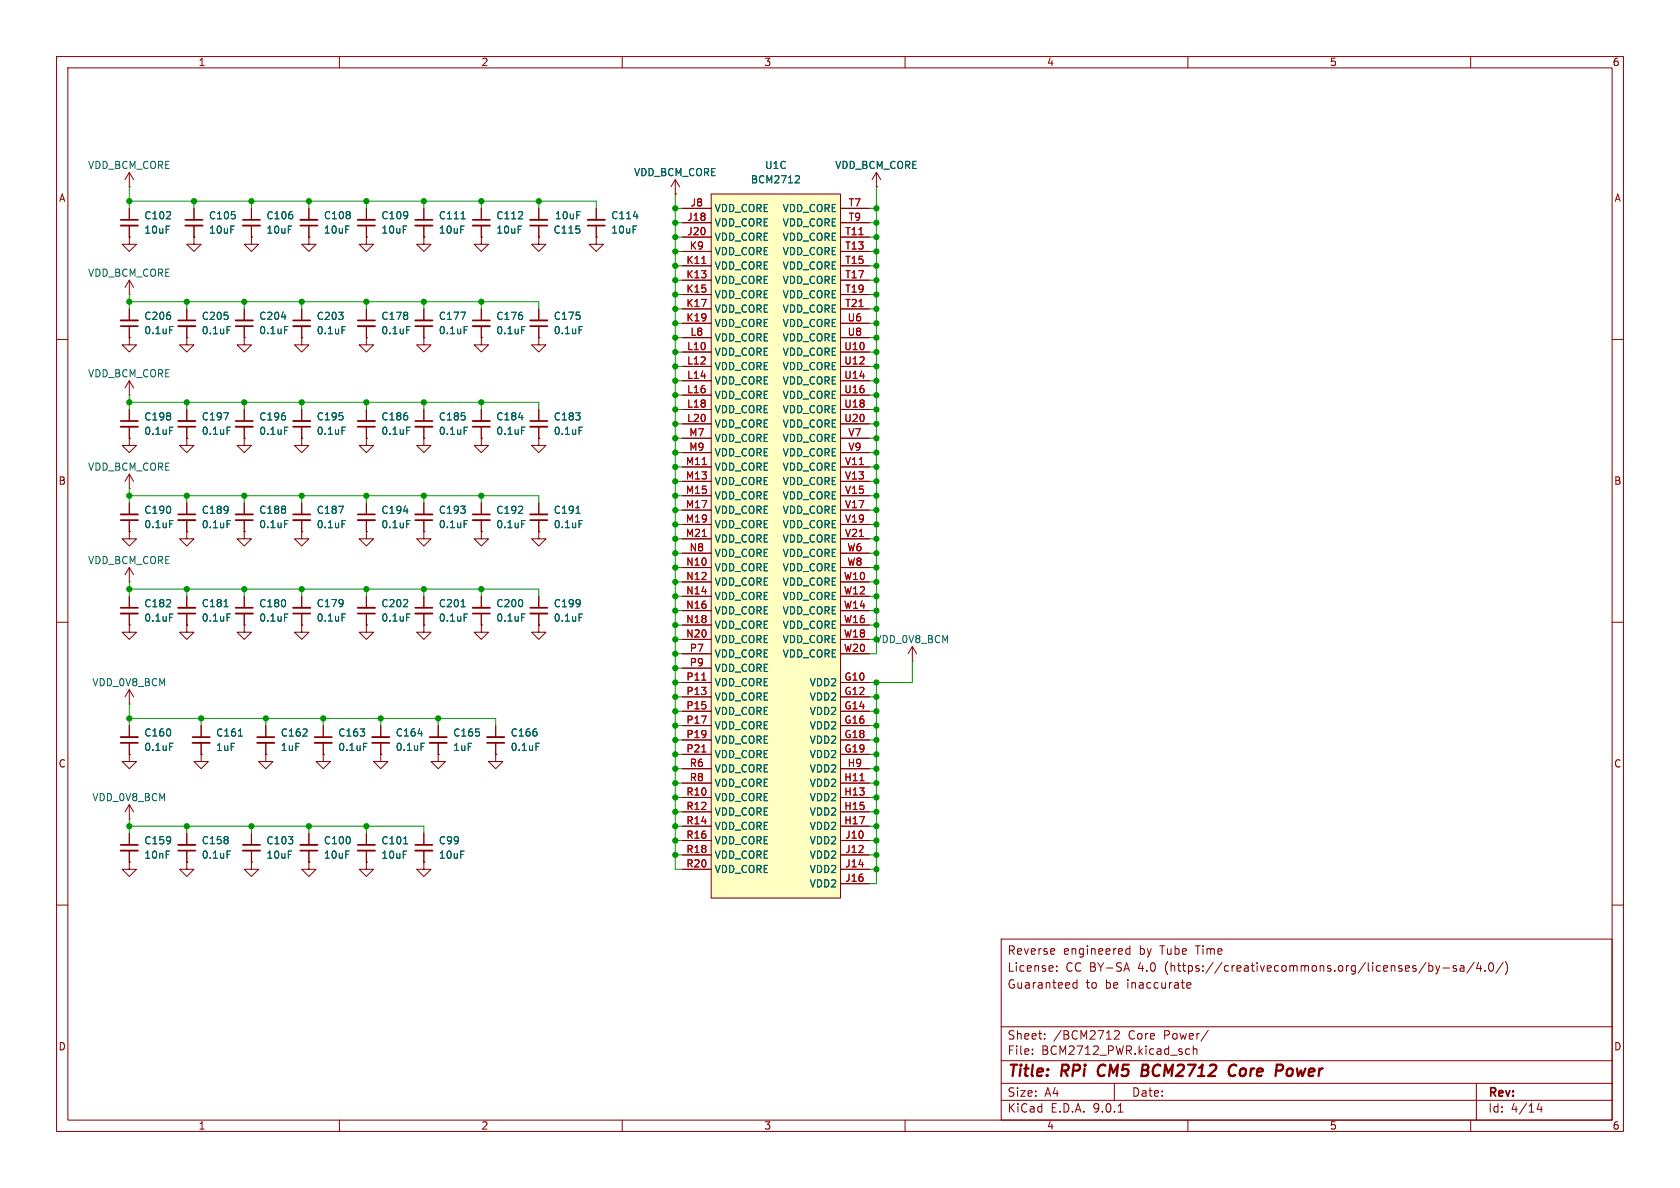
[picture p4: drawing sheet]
<svg xmlns="http://www.w3.org/2000/svg" width="297mm" height="210mm" viewBox="0 0 297 210" stroke-linecap="round" stroke-linejoin="round" font-family="sans-serif">
<g fill="none" stroke="#840000" stroke-width=".18">
<path d="M10 10h277v190h-277zM12 12h273v186h-273zM60 10v2M110 10v2M160 10v2M210 10v2M260 10v2M22.9 33h.1M22.9 30.5v2.5M22.9 36.8v2.1M22.9 39.9v2M22.9 30.5l-.8 1.3"/>
<path d="M22.9 30.5l.7 1.3M34.3 36.8v2.1M34.3 39.9v2M44.4 36.8v2.1M44.4 39.9v2M54.6 36.8v2.1M54.6 39.9v2M64.8 36.8v2.1M64.8 39.9v2M74.9 36.8v2.1M74.9 39.9v2M85.1 36.8v2.1"/>
<path d="M85.1 39.9v2M95.2 36.8v2.1M95.2 39.9v2M105.4 36.8v2.1M105.4 39.9v2M22.9 41.9v1.3h1.2l-1.2 1.3-1.3-1.3h1.3M22.9 41.9h.1M22.9 59.7v1.3h1.2l-1.2 1.2-1.3-1.2h1.3M22.9 59.7h.1M22.9 52.1h.1M22.9 49.5v2.6M22.9 54.6v2"/>
<path d="M22.9 57.7v2M22.9 49.5l-.8 1.3M22.9 49.5l.7 1.3M33 59.7v1.3h1.3l-1.3 1.2-1.3-1.2h1.3M33 59.7h.1M33 54.6v2M33 57.7v2M34.3 41.9v1.3h1.3l-1.3 1.3-1.3-1.3h1.3M34.3 41.9h.1M43.2 59.7v1.3h1.2l-1.2 1.2-1.3-1.2h1.3M43.2 59.7h.1M43.2 54.6v2"/>
<path d="M43.2 57.7v2M44.4 41.9v1.3h1.3l-1.3 1.3-1.2-1.3h1.2M44.4 41.9h.1M53.3 59.7v1.3h1.3l-1.3 1.2-1.2-1.2h1.2M53.3 59.7h.1M53.3 54.6v2M53.3 57.7v2M54.6 41.9v1.3h1.3l-1.3 1.3-1.3-1.3h1.3M54.6 41.9h.1M64.8 59.7v1.3h1.2l-1.2 1.2-1.3-1.2h1.3M64.8 59.7h.1M64.8 41.9v1.3h1.2l-1.2 1.3-1.3-1.3h1.3"/>
<path d="M64.8 41.9h.1M64.8 54.6v2M64.8 57.7v2M74.9 41.9v1.3h1.3l-1.3 1.3-1.2-1.3h1.2M74.9 41.9h.1M74.9 59.7v1.3h1.3l-1.3 1.2-1.2-1.2h1.2M74.9 59.7h.1M74.9 54.6v2M74.9 57.7v2M85.1 41.9v1.3h1.3l-1.3 1.3-1.3-1.3h1.3M85.1 41.9h.1M85.1 59.7v1.3h1.3l-1.3 1.2-1.3-1.2h1.3"/>
<path d="M85.1 59.7h.1M85.1 54.6v2M85.1 57.7v2M95.2 41.9v1.3h1.3l-1.3 1.3-1.2-1.3h1.2M95.2 41.9h.1M95.2 59.7v1.3h1.3l-1.3 1.2-1.2-1.2h1.2M95.2 59.7h.1M95.2 54.6v2M95.2 57.7v2M105.4 41.9v1.3h1.3l-1.3 1.3-1.3-1.3h1.3M105.4 41.9h.1M10 60h2"/>
<path d="M22.9 77.5v1.2h1.2l-1.2 1.3-1.3-1.3h1.3M22.9 77.5h.1M22.9 69.9h.1M22.9 67.3v2.6M22.9 72.4v2M22.9 75.4v2.1M22.9 67.3l-.8 1.3M22.9 67.3l.7 1.3M33 77.5v1.2h1.3l-1.3 1.3-1.3-1.3h1.3M33 77.5h.1M33 72.4v2M33 75.4v2.1"/>
<path d="M43.2 77.5v1.2h1.2l-1.2 1.3-1.3-1.3h1.3M43.2 77.5h.1M43.2 72.4v2M43.2 75.4v2.1M53.3 77.5v1.2h1.3l-1.3 1.3-1.2-1.3h1.2M53.3 77.5h.1M53.3 72.4v2M53.3 75.4v2.1M64.8 77.5v1.2h1.2l-1.2 1.3-1.3-1.3h1.3M64.8 77.5h.1M64.8 72.4v2M64.8 75.4v2.1"/>
<path d="M74.9 77.5v1.2h1.3l-1.3 1.3-1.2-1.3h1.2M74.9 77.5h.1M74.9 72.4v2M74.9 75.4v2.1M85.1 77.5v1.2h1.3l-1.3 1.3-1.3-1.3h1.3M85.1 77.5h.1M85.1 72.4v2M85.1 75.4v2.1M95.2 77.5v1.2h1.3l-1.3 1.3-1.2-1.3h1.2M95.2 77.5h.1M95.2 72.4v2M95.2 75.4v2.1"/>
<path d="M285 60h2M22.9 86.4h.1M22.9 94v1.3h1.2l-1.2 1.2-1.3-1.2h1.3M22.9 94h.1M22.9 83.8v2.6M22.9 88.9v2M22.9 91.9v2.1M22.9 83.8l-.8 1.3M22.9 83.8l.7 1.3M33 94v1.3h1.3l-1.3 1.2-1.3-1.2h1.3M33 94h.1M33 88.9v2"/>
<path d="M33 91.9v2.1M43.2 94v1.3h1.2l-1.2 1.2-1.3-1.2h1.3M43.2 94h.1M43.2 88.9v2M43.2 91.9v2.1M53.3 94v1.3h1.3l-1.3 1.2-1.2-1.2h1.2M53.3 94h.1M53.3 88.9v2M53.3 91.9v2.1M64.8 94v1.3h1.2l-1.2 1.2-1.3-1.2h1.3M64.8 94h.1M64.8 88.9v2"/>
<path d="M64.8 91.9v2.1M74.9 94v1.3h1.3l-1.3 1.2-1.2-1.2h1.2M74.9 94h.1M74.9 88.9v2M74.9 91.9v2.1M85.1 94v1.3h1.3l-1.3 1.2-1.3-1.2h1.3M85.1 94h.1M85.1 88.9v2M85.1 91.9v2.1M95.2 94v1.3h1.3l-1.3 1.2-1.2-1.2h1.2M95.2 94h.1M95.2 88.9v2"/>
<path d="M95.2 91.9v2.1M10 110h2M22.9 102.9h.1M22.9 110.5v1.3h1.2l-1.2 1.2-1.3-1.2h1.3M22.9 110.5h.1M22.9 100.3v2.6M22.9 105.4v2M22.9 108.5v2M22.9 100.3l-.8 1.3M22.9 100.3l.7 1.3M33 110.5v1.3h1.3l-1.3 1.2-1.3-1.2h1.3M33 110.5h.1"/>
<path d="M33 105.4v2M33 108.5v2M43.2 110.5v1.3h1.2l-1.2 1.2-1.3-1.2h1.3M43.2 110.5h.1M43.2 105.4v2M43.2 108.5v2M53.3 110.5v1.3h1.3l-1.3 1.2-1.2-1.2h1.2M53.3 110.5h.1M53.3 105.4v2M53.3 108.5v2M64.8 110.5v1.3h1.2l-1.2 1.2-1.3-1.2h1.3M64.8 110.5h.1"/>
<path d="M64.8 105.4v2M64.8 108.5v2M74.9 110.5v1.3h1.3l-1.3 1.2-1.2-1.2h1.2M74.9 110.5h.1M74.9 105.4v2M74.9 108.5v2M85.1 110.5v1.3h1.3l-1.3 1.2-1.3-1.2h1.3M85.1 110.5h.1M85.1 105.4v2M85.1 108.5v2M95.2 110.5v1.3h1.3l-1.3 1.2-1.2-1.2h1.2M95.2 110.5h.1"/>
<path d="M95.2 105.4v2M95.2 108.5v2M285 110h2M22.9 133.4v1.2h1.2l-1.2 1.3-1.3-1.3h1.3M22.9 133.4h.1M22.9 124.5h.1M22.9 121.9v2.6M22.9 128.3v2M22.9 131.3v2.1M22.9 121.9l-.8 1.3M22.9 121.9l.7 1.3M35.6 133.4v1.2h1.2l-1.2 1.3-1.3-1.3h1.3"/>
<path d="M35.6 133.4h.1M35.6 128.3v2M35.6 131.3v2.1M47 133.4v1.2h1.3l-1.3 1.3-1.3-1.3h1.3M47 133.4h.1M47 128.3v2M47 131.3v2.1M57.1 133.4v1.2h1.3l-1.3 1.3-1.2-1.3h1.2M57.1 133.4h.1M57.1 128.3v2M57.1 131.3v2.1M67.3 133.4v1.2h1.3l-1.3 1.3-1.3-1.3h1.3"/>
<path d="M67.3 133.4h.1M67.3 128.3v2M67.3 131.3v2.1M77.5 133.4v1.2h1.2l-1.2 1.3-1.3-1.3h1.3M77.5 133.4h.1M77.5 128.3v2M77.5 131.3v2.1M87.6 133.4v1.2h1.3l-1.3 1.3-1.2-1.3h1.2M87.6 133.4h.1M87.6 128.3v2M87.6 131.3v2.1M22.9 144.8h.1"/>
<path d="M22.9 152.4v1.3h1.2l-1.2 1.2-1.3-1.2h1.3M22.9 152.4h.1M22.9 142.2v2.6M22.9 147.3v2.1M22.9 150.4v2M22.9 142.2l-.8 1.3M22.9 142.2l.7 1.3M33 152.4v1.3h1.3l-1.3 1.2-1.3-1.2h1.3M33 152.4h.1M33 147.3v2.1M33 150.4v2M44.4 152.4v1.3h1.3l-1.3 1.2-1.2-1.2h1.2"/>
<path d="M44.4 152.4h.1M44.4 147.3v2.1M44.4 150.4v2M54.6 152.4v1.3h1.3l-1.3 1.2-1.3-1.2h1.3M54.6 152.4h.1M54.6 147.3v2.1M54.6 150.4v2M64.8 152.4v1.3h1.2l-1.2 1.2-1.3-1.2h1.3M64.8 152.4h.1M64.8 147.3v2.1M64.8 150.4v2M74.9 152.4v1.3h1.3l-1.3 1.2-1.2-1.2h1.2"/>
<path d="M74.9 152.4h.1M74.9 147.3v2.1M74.9 150.4v2M10 160h2M177 166h108v32h-108zM186.4 167.8l.1 .3-.8 .1M186.8 171.6v.1M186.8 170.8v.1M190.4 173.8l-.4-.1-.3 .3v.4l.1 .2h.6M190.4 173.2v1.5M199.2 170.2l.5 1.5M199.7 167.2v1.5"/>
<path d="M199.7 167.8l-.4-.1-.3 .3v.4l.2 .2h.5M209.8 174.2l.7-.1v-.3l-.5-.1-.2 .2 .1 .7h.6M252.6 170.2v1.5M252.6 170.8l.4-.1 .3 .3v.4l-.1 .2h-.6M253.8 170.7l.4 1M254.2 171.7l-.2 .4-.2 .1M254.5 170.7l-.3 1M255.1 171.1h1.1M257.5 170.8l-.4-.1-.2 .2 .1 .2 .5 .2v.3h-.6M258.2 170.8h.5l.1 .9M258.8 171.1h-.5a.29 .29 0 0 0-.2 .3 .29 .29 0 0 0 .2 .3l.5-.1M260.6 170.1l-1.3 2"/>
<path d="M261.4 170.1l-.4 1.1h1M261.7 170.7v1M262.5 171.6v.1M263.3 170.3l.2-.1a.81 .81 0 0 1 .6 .6 .81 .81 0 0 1-.3 .8l-.1 .1a.81 .81 0 0 1-.4-1.4zM265.7 170.1l-1.2 2M266.1 170a1.72 1.72 0 0 1 0 2.3M285 160h2M60 198v2M110 198v2M160 198v2M177 194.5h108M177 191.5h108"/>
<path d="M177 187.5h108M177 181.5h108M182.5 186.3v.1M182.5 185.5v.1M184.7 183.6v.1M184.7 182.8v.1M197 191.5v3M197 182.3l.6-.1 .2 .1 .1 .3-.9 1.1h.9M197.7 196.6h.8M209.7 186.3h.6M209.7 185.5h.6M210 198v2"/>
<path d="M211 185.5l.2-.1 .3 .1 .1 .9M211 184.9v1.5M213.6 182.1l-1.3 2M260 198v2M261 191.5v6.5M272.1 195l-.4 1.1h1M272.5 195.6v1"/>
</g>
<path d="M194.4 188.5a1.27 1.27 0 0 0 0 1.6M201.9 189.2h.7M202.6 189.2l.2 .1M202.7 188.2h-.7l-.2 2 .9-.1M202.8 189.1l-.2 .1M218.6 188.4a.88 .88 0 0 0-1 0 .88 .88 0 0 0-.4 1 .69 .69 0 0 0 .3 .7 .69 .69 0 0 0 .9-.1M228.2 188.9a.62 .62 0 0 0-.7 .4v.7l.3 .2h.3" fill="none" stroke="#840000" stroke-width=".4"/>
<g fill="none" stroke="#840000" stroke-width=".3">
<path d="M21.3 38.9h3.1M32.8 38.9h3M42.9 38.9h3.1M53.1 39.9h3M63.2 39.9h3.1M73.4 38.9h3.1M83.6 38.9h3M93.7 39.9h3.1M103.9 39.9h3M21.3 57.7h3.1M31.5 56.6h3M41.7 57.7h3"/>
<path d="M51.8 56.6h3.1M63.2 56.6h3.1M73.4 57.7h3.1M83.6 56.6h3M93.7 57.7h3.1M21.3 74.4h3.1M31.5 75.4h3M41.7 74.4h3M51.8 75.4h3.1M63.2 75.4h3.1M73.4 74.4h3.1M83.6 75.4h3"/>
<path d="M93.7 74.4h3.1M21.3 91.9h3.1M31.5 90.9h3M41.7 91.9h3M51.8 90.9h3.1M63.2 90.9h3.1M73.4 91.9h3.1M83.6 90.9h3M93.7 91.9h3.1M21.3 107.4h3.1M31.5 108.5h3M41.7 107.4h3"/>
<path d="M51.8 108.5h3.1M63.2 108.5h3.1M73.4 107.4h3.1M83.6 108.5h3M93.7 107.4h3.1M21.3 131.3h3.1M34 130.3h3.1M45.5 130.3h3M55.6 130.3h3.1M65.8 131.3h3M75.9 130.3h3.1M86.1 131.3h3.1"/>
<path d="M21.3 149.4h3.1M31.5 150.4h3M42.9 149.4h3.1M53.1 150.4h3M63.2 149.4h3.1M73.4 149.4h3.1"/>
</g>
<g fill="none" stroke="#840000" stroke-width=".33">
<path d="M21.3 39.9h3.1M32.8 39.9h3M42.9 39.9h3.1M53.1 38.9h3M63.2 38.9h3.1M73.4 39.9h3.1M83.6 39.9h3M93.7 38.9h3.1M103.9 38.9h3M21.3 56.6h3.1M31.5 57.7h3M41.7 56.6h3"/>
<path d="M51.8 57.7h3.1M63.2 57.7h3.1M73.4 56.6h3.1M83.6 57.7h3M93.7 56.6h3.1M21.3 75.4h3.1M31.5 74.4h3M41.7 75.4h3M51.8 74.4h3.1M63.2 74.4h3.1M73.4 75.4h3.1M83.6 74.4h3"/>
<path d="M93.7 75.4h3.1M21.3 90.9h3.1M31.5 91.9h3M41.7 90.9h3M51.8 91.9h3.1M63.2 91.9h3.1M73.4 90.9h3.1M83.6 91.9h3M93.7 90.9h3.1M21.3 108.5h3.1M31.5 107.4h3M41.7 108.5h3"/>
<path d="M51.8 107.4h3.1M63.2 107.4h3.1M73.4 108.5h3.1M83.6 107.4h3M93.7 108.5h3.1M21.3 130.3h3.1M34 131.3h3.1M45.5 131.3h3M55.6 131.3h3.1M65.8 130.3h3M75.9 131.3h3.1M86.1 130.3h3.1"/>
<path d="M21.3 150.4h3.1M31.5 149.4h3M42.9 150.4h3.1M53.1 149.4h3M63.2 150.4h3.1M73.4 150.4h3.1"/>
</g>
<g fill="none" stroke="#006464" stroke-width=".18">
<path d="M81.5 38.7h.7M112 38.2h.8M30 57.7h.6M40.1 57.7h.7M49.8 56h.7M50.3 57.7h.6M60.5 57.7h.6M71.9 57.7h.6M81.5 55.2h.8l-.5 1.3M82.1 57.7h.6M92.2 57.7h.6M102.4 57.7h.6"/>
<path d="M30 75.5h.6M39.5 73h.9l-.6 1.2M40.1 75.5h.7M50.3 75.5h.6M60.5 75.5h.6M71.9 75.5h.6M82.1 75.5h.6M91.7 73.8h.8M92.2 75.5h.6M102.4 75.5h.6M30 92h.6M40.1 92h.7"/>
<path d="M50.3 92h.6M59.9 89.5h.8l-.5 1.3M60.5 92h.6M71.4 90.3h.7M71.9 92h.6M82.1 92h.6M92.2 92h.6M101.8 90.7h.8M102.4 92h.6M30 108.5h.6M39.6 107.3h.7M40.1 108.5h.7"/>
<path d="M50.3 108.5h.6M60.5 108.5h.6M71.9 108.5h.6M81.5 107.3h.7M82.1 108.5h.6M92.2 108.5h.6M102.4 108.5h.6M30 131.4h.6M42.1 130.1h.8M64.3 131.4h.6M73.9 129.7h.8M74.4 131.4h.6"/>
<path d="M94.8 131.4h.6M40.1 150.4h.7M71.4 149.2h.7"/>
</g>
<path d="M125.7 34.3h22.9v124.5h-22.9z" fill="#ffffc2"/>
<g fill="none" stroke="#840000" stroke-width=".18">
<path d="M22.9 36.8v2.1M22.9 39.9v2M34.3 36.8v2.1M34.3 39.9v2M44.4 36.8v2.1M44.4 39.9v2M54.6 36.8v2.1M54.6 39.9v2M64.8 36.8v2.1M64.8 39.9v2M74.9 36.8v2.1M74.9 39.9v2"/>
<path d="M85.1 36.8v2.1M85.1 39.9v2M95.2 36.8v2.1M95.2 39.9v2M105.4 36.8v2.1M105.4 39.9v2M119.4 34.3h.1M119.4 31.8l-.8 1.2M119.4 31.8l.7 1.2M119.4 31.8v2.5M120.6 36.8h5.1M120.6 39.4h5.1"/>
<path d="M125.7 34.3h22.9v124.5h-22.9zM148.6 36.8h5.1M148.6 39.4h5.1M154.9 33h.1M154.9 30.5l-.7 1.3M154.9 30.5l.8 1.3M154.9 30.5v2.5M22.9 41.9h.1M22.9 59.7h.1M22.9 54.6v2M22.9 57.7v2M33 59.7h.1"/>
<path d="M33 54.6v2M33 57.7v2M34.3 41.9h.1M43.2 59.7h.1M43.2 54.6v2M43.2 57.7v2M44.4 41.9h.1M53.3 59.7h.1M53.3 54.6v2M53.3 57.7v2M54.6 41.9h.1M64.8 59.7h.1"/>
<path d="M64.8 41.9h.1M64.8 54.6v2M64.8 57.7v2M74.9 59.7h.1M74.9 41.9h.1M74.9 54.6v2M74.9 57.7v2M85.1 41.9h.1M85.1 59.7h.1M85.1 54.6v2M85.1 57.7v2M95.2 41.9h.1"/>
<path d="M95.2 59.7h.1M95.2 54.6v2M95.2 57.7v2M105.4 41.9h.1M120.6 41.9h5.1M120.6 44.5h5.1M120.6 47h5.1M120.6 49.5h5.1M120.6 52.1h5.1M120.6 54.6h5.1M120.6 57.2h5.1M120.6 59.7h5.1"/>
<path d="M148.6 41.9h5.1M148.6 44.5h5.1M148.6 47h5.1M148.6 49.5h5.1M148.6 52.1h5.1M148.6 54.6h5.1M148.6 57.2h5.1M148.6 59.7h5.1M22.9 77.5h.1M22.9 72.4v2M22.9 75.4v2.1M33 77.5h.1"/>
<path d="M33 72.4v2M33 75.4v2.1M43.2 77.5h.1M43.2 72.4v2M43.2 75.4v2.1M53.3 77.5h.1M53.3 72.4v2M53.3 75.4v2.1M64.8 77.5h.1M64.8 72.4v2M64.8 75.4v2.1M74.9 77.5h.1"/>
<path d="M74.9 72.4v2M74.9 75.4v2.1M85.1 77.5h.1M85.1 72.4v2M85.1 75.4v2.1M95.2 77.5h.1M95.2 72.4v2M95.2 75.4v2.1M120.6 62.2h5.1M120.6 64.8h5.1M120.6 67.3h5.1M120.6 69.9h5.1"/>
<path d="M120.6 72.4h5.1M120.6 74.9h5.1M120.6 77.5h5.1M148.6 62.2h5.1M148.6 64.8h5.1M148.6 67.3h5.1M148.6 69.9h5.1M148.6 72.4h5.1M148.6 74.9h5.1M148.6 77.5h5.1M22.9 94h.1M22.9 88.9v2"/>
<path d="M22.9 91.9v2.1M33 94h.1M33 88.9v2M33 91.9v2.1M43.2 94h.1M43.2 88.9v2M43.2 91.9v2.1M53.3 94h.1M53.3 88.9v2M53.3 91.9v2.1M64.8 94h.1M64.8 88.9v2"/>
<path d="M64.8 91.9v2.1M74.9 94h.1M74.9 88.9v2M74.9 91.9v2.1M85.1 94h.1M85.1 88.9v2M85.1 91.9v2.1M95.2 94h.1M95.2 88.9v2M95.2 91.9v2.1M120.6 80h5.1M120.6 82.6h5.1"/>
<path d="M120.6 85.1h5.1M120.6 87.6h5.1M120.6 90.2h5.1M120.6 92.7h5.1M120.6 95.3h5.1M120.6 97.8h5.1M148.6 80h5.1M148.6 82.6h5.1M148.6 85.1h5.1M148.6 87.6h5.1M148.6 90.2h5.1M148.6 92.7h5.1"/>
<path d="M148.6 95.3h5.1M148.6 97.8h5.1M22.9 110.5h.1M22.9 105.4v2M22.9 108.5v2M33 110.5h.1M33 105.4v2M33 108.5v2M43.2 110.5h.1M43.2 105.4v2M43.2 108.5v2M53.3 110.5h.1"/>
<path d="M53.3 105.4v2M53.3 108.5v2M64.8 110.5h.1M64.8 105.4v2M64.8 108.5v2M74.9 110.5h.1M74.9 105.4v2M74.9 108.5v2M85.1 110.5h.1M85.1 105.4v2M85.1 108.5v2M95.2 110.5h.1"/>
<path d="M95.2 105.4v2M95.2 108.5v2M120.6 100.3h5.1M120.6 102.9h5.1M120.6 105.4h5.1M120.6 108h5.1M120.6 110.5h5.1M120.6 113h5.1M120.6 115.6h5.1M120.6 118.1h5.1M148.6 100.3h5.1M148.6 102.9h5.1"/>
<path d="M148.6 105.4h5.1M148.6 108h5.1M148.6 110.5h5.1M148.6 113h5.1M148.6 115.6h5.1M161.3 116.8h.1M161.3 114.3l-.8 1.3M161.3 114.3l.8 1.3M161.3 114.3v2.5M22.9 133.4h.1M22.9 128.3v2M22.9 131.3v2.1"/>
<path d="M35.6 133.4h.1M35.6 128.3v2M35.6 131.3v2.1M47 133.4h.1M47 128.3v2M47 131.3v2.1M57.1 133.4h.1M57.1 128.3v2M57.1 131.3v2.1M67.3 133.4h.1M67.3 128.3v2M67.3 131.3v2.1"/>
<path d="M77.5 133.4h.1M77.5 128.3v2M77.5 131.3v2.1M87.6 133.4h.1M87.6 128.3v2M87.6 131.3v2.1M120.6 120.7h5.1M120.6 123.2h5.1M120.6 125.7h5.1M120.6 128.3h5.1M120.6 130.8h5.1M120.6 133.4h5.1"/>
<path d="M120.6 135.9h5.1M120.6 138.4h5.1M148.6 120.7h5.1M148.6 123.2h5.1M148.6 125.7h5.1M148.6 128.3h5.1M148.6 130.8h5.1M148.6 133.4h5.1M148.6 135.9h5.1M148.6 138.4h5.1M22.9 152.4h.1M22.9 147.3v2.1"/>
<path d="M22.9 150.4v2M33 152.4h.1M33 147.3v2.1M33 150.4v2M44.4 152.4h.1M44.4 147.3v2.1M44.4 150.4v2M54.6 152.4h.1M54.6 147.3v2.1M54.6 150.4v2M64.8 152.4h.1M64.8 147.3v2.1"/>
<path d="M64.8 150.4v2M74.9 152.4h.1M74.9 147.3v2.1M74.9 150.4v2M120.6 141h5.1M120.6 143.5h5.1M120.6 146.1h5.1M120.6 148.6h5.1M120.6 151.1h5.1M120.6 153.7h5.1M148.6 141h5.1M148.6 143.5h5.1"/>
<path d="M148.6 146.1h5.1M148.6 148.6h5.1M148.6 151.1h5.1M148.6 153.7h5.1M148.6 156.2h5.1"/>
</g>
<path d="M124.1 46.6h.7M124.2 82.1h.7M124.2 94.8h.7M124.1 120.2h.7M124.1 132.9h.7M152 138h.8" fill="none" stroke="#a90000" stroke-width=".18"/>
<g fill="none" stroke="#006464" stroke-width=".18">
<path d="M81.5 38.7h.7M112 38.2h.8M140.8 31.1h.4l.1 .3-.8 .9h.8M30 57.7h.6M40.1 57.7h.7M49.8 56h.7M50.3 57.7h.6M60.5 57.7h.6M71.9 57.7h.6M81.5 55.2h.8l-.5 1.3M82.1 57.7h.6M92.2 57.7h.6"/>
<path d="M102.4 57.7h.6M30 75.5h.6M39.5 73h.9l-.6 1.2M40.1 75.5h.7M50.3 75.5h.6M60.5 75.5h.6M71.9 75.5h.6M82.1 75.5h.6M91.7 73.8h.8M92.2 75.5h.6M102.4 75.5h.6M30 92h.6"/>
<path d="M40.1 92h.7M50.3 92h.6M59.9 89.5h.8l-.5 1.3M60.5 92h.6M71.4 90.3h.7M71.9 92h.6M82.1 92h.6M92.2 92h.6M101.8 90.7h.8M102.4 92h.6M30 108.5h.6M39.6 107.3h.7"/>
<path d="M40.1 108.5h.7M50.3 108.5h.6M60.5 108.5h.6M71.9 108.5h.6M81.5 107.3h.7M82.1 108.5h.6M92.2 108.5h.6M102.4 108.5h.6M30 131.4h.6M42.1 130.1h.8M64.3 131.4h.6M73.9 129.7h.8"/>
<path d="M74.4 131.4h.6M94.8 131.4h.6M40.1 150.4h.7M71.4 149.2h.7"/>
</g>
<g fill="none" stroke="#009600" stroke-width=".18">
<path d="M22.9 33v3.8M22.9 35.6h82.5v1.2M34.3 35.6v1.2M44.4 35.6v1.2M54.6 35.6v1.2M64.8 35.6v1.2M74.9 35.6v1.2M85.1 35.6v1.2M95.2 35.6v1.2M119.4 34.3v119.4h1.2M119.4 39.4h1.2M119.4 36.8h1.2"/>
<path d="M153.7 39.4h1.2M153.7 36.8h1.2M154.9 33v82.6h-1.2M22.9 53.3h72.3v1.3M22.9 52.1v2.5M33 53.3v1.3M43.2 53.3v1.3M53.3 53.3v1.3M64.8 53.3v1.3M74.9 53.3v1.3M85.1 53.3v1.3M119.4 47h1.2"/>
<path d="M119.4 44.5h1.2M119.4 41.9h1.2M119.4 57.2h1.2M119.4 59.7h1.2M119.4 52.1h1.2M119.4 54.6h1.2M119.4 49.5h1.2M153.7 47h1.2M153.7 44.5h1.2M153.7 41.9h1.2M153.7 57.2h1.2M153.7 59.7h1.2"/>
<path d="M153.7 52.1h1.2M153.7 54.6h1.2M153.7 49.5h1.2M22.9 71.1h72.3v1.3M22.9 69.9v2.5M33 71.1v1.3M43.2 71.1v1.3M53.3 71.1v1.3M64.8 71.1v1.3M74.9 71.1v1.3M85.1 71.1v1.3M119.4 74.9h1.2"/>
<path d="M119.4 77.5h1.2M119.4 72.4h1.2M119.4 69.9h1.2M119.4 64.8h1.2M119.4 62.2h1.2M119.4 67.3h1.2M153.7 74.9h1.2M153.7 77.5h1.2M153.7 72.4h1.2M153.7 69.9h1.2M153.7 64.8h1.2M153.7 62.2h1.2"/>
<path d="M153.7 67.3h1.2M22.9 87.6h72.3v1.3M22.9 86.4v2.5M33 87.6v1.3M43.2 87.6v1.3M53.3 87.6v1.3M64.8 87.6v1.3M74.9 87.6v1.3M85.1 87.6v1.3M119.4 87.6h1.2M119.4 90.2h1.2M119.4 85.1h1.2"/>
<path d="M119.4 82.6h1.2M119.4 80h1.2M119.4 92.7h1.2M119.4 95.3h1.2M119.4 97.8h1.2M153.7 87.6h1.2M153.7 90.2h1.2M153.7 85.1h1.2M153.7 82.6h1.2M153.7 80h1.2M153.7 92.7h1.2M153.7 95.3h1.2"/>
<path d="M153.7 97.8h1.2M22.9 102.9v2.5M22.9 104.1h72.3v1.3M33 104.1v1.3M43.2 104.1v1.3M53.3 104.1v1.3M64.8 104.1v1.3M74.9 104.1v1.3M85.1 104.1v1.3M119.4 102.9h1.2M119.4 118.1h1.2M119.4 115.6h1.2"/>
<path d="M119.4 110.5h1.2M119.4 113h1.2M119.4 105.4h1.2M119.4 108h1.2M119.4 100.3h1.2M153.7 102.9h1.2M153.7 110.5h1.2M153.7 113h1.2M153.7 105.4h1.2M153.7 108h1.2M153.7 100.3h1.2M161.3 116.8v3.9h-7.6"/>
<path d="M22.9 124.5v3.8M22.9 127h64.7v1.3M35.6 127v1.3M47 127v1.3M57.1 127v1.3M67.3 127v1.3M77.5 127v1.3M119.4 128.3h1.2M119.4 138.4h1.2M119.4 135.9h1.2M119.4 133.4h1.2M119.4 130.8h1.2"/>
<path d="M119.4 123.2h1.2M119.4 120.7h1.2M119.4 125.7h1.2M153.7 128.3h1.2M153.7 138.4h1.2M153.7 135.9h1.2M153.7 133.4h1.2M153.7 130.8h1.2M153.7 123.2h1.2M153.7 125.7h1.2M154.9 120.7v35.5h-1.2M22.9 144.8v2.5"/>
<path d="M22.9 146.1h52v1.2M33 146.1v1.2M44.4 146.1v1.2M54.6 146.1v1.2M64.8 146.1v1.2M119.4 146.1h1.2M119.4 143.5h1.2M119.4 141h1.2M119.4 151.1h1.2M119.4 148.6h1.2M153.7 146.1h1.2M153.7 143.5h1.2"/>
<path d="M153.7 141h1.2M153.7 153.7h1.2M153.7 151.1h1.2M153.7 148.6h1.2"/>
</g>
<g fill="#009600" stroke="#009600" stroke-width=".18">
<circle cx="119.4" cy="64.8" r=".46"/>
<circle cx="119.4" cy="54.6" r=".46"/>
<circle cx="119.4" cy="44.5" r=".46"/>
<circle cx="119.4" cy="52.1" r=".46"/>
<circle cx="119.4" cy="49.5" r=".46"/>
<circle cx="95.2" cy="35.6" r=".46"/>
<circle cx="74.9" cy="35.6" r=".46"/>
<circle cx="85.1" cy="35.6" r=".46"/>
<circle cx="53.3" cy="53.3" r=".46"/>
<circle cx="43.2" cy="53.3" r=".46"/>
<circle cx="43.2" cy="71.1" r=".46"/>
<circle cx="74.9" cy="87.6" r=".46"/>
<circle cx="85.1" cy="87.6" r=".46"/>
<circle cx="53.3" cy="71.1" r=".46"/>
<circle cx="64.8" cy="53.3" r=".46"/>
<circle cx="53.3" cy="87.6" r=".46"/>
<circle cx="64.8" cy="87.6" r=".46"/>
<circle cx="85.1" cy="71.1" r=".46"/>
<circle cx="22.9" cy="87.6" r=".46"/>
<circle cx="33" cy="104.1" r=".46"/>
<circle cx="43.2" cy="87.6" r=".46"/>
<circle cx="33" cy="87.6" r=".46"/>
<circle cx="53.3" cy="104.1" r=".46"/>
<circle cx="43.2" cy="104.1" r=".46"/>
<circle cx="22.9" cy="104.1" r=".46"/>
<circle cx="34.3" cy="35.6" r=".46"/>
<circle cx="33" cy="53.3" r=".46"/>
<circle cx="22.9" cy="53.3" r=".46"/>
<circle cx="44.4" cy="35.6" r=".46"/>
<circle cx="22.9" cy="71.1" r=".46"/>
<circle cx="33" cy="71.1" r=".46"/>
<circle cx="22.9" cy="35.6" r=".46"/>
<circle cx="64.8" cy="71.1" r=".46"/>
<circle cx="74.9" cy="71.1" r=".46"/>
<circle cx="74.9" cy="53.3" r=".46"/>
<circle cx="85.1" cy="53.3" r=".46"/>
<circle cx="54.6" cy="35.6" r=".46"/>
<circle cx="64.8" cy="35.6" r=".46"/>
<circle cx="119.4" cy="151.1" r=".46"/>
<circle cx="119.4" cy="120.7" r=".46"/>
<circle cx="85.1" cy="104.1" r=".46"/>
<circle cx="74.9" cy="104.1" r=".46"/>
<circle cx="64.8" cy="104.1" r=".46"/>
<circle cx="64.8" cy="146.1" r=".46"/>
<circle cx="54.6" cy="146.1" r=".46"/>
<circle cx="67.3" cy="127" r=".46"/>
<circle cx="77.5" cy="127" r=".46"/>
<circle cx="57.1" cy="127" r=".46"/>
<circle cx="33" cy="146.1" r=".46"/>
<circle cx="35.6" cy="127" r=".46"/>
<circle cx="22.9" cy="146.1" r=".46"/>
<circle cx="22.9" cy="127" r=".46"/>
<circle cx="44.4" cy="146.1" r=".46"/>
<circle cx="47" cy="127" r=".46"/>
<circle cx="119.4" cy="77.5" r=".46"/>
<circle cx="119.4" cy="74.9" r=".46"/>
<circle cx="119.4" cy="92.7" r=".46"/>
<circle cx="119.4" cy="87.6" r=".46"/>
<circle cx="119.4" cy="90.2" r=".46"/>
<circle cx="119.4" cy="85.1" r=".46"/>
<circle cx="119.4" cy="82.6" r=".46"/>
<circle cx="119.4" cy="72.4" r=".46"/>
<circle cx="119.4" cy="69.9" r=".46"/>
<circle cx="119.4" cy="80" r=".46"/>
<circle cx="119.4" cy="36.8" r=".46"/>
<circle cx="119.4" cy="128.3" r=".46"/>
<circle cx="119.4" cy="130.8" r=".46"/>
<circle cx="119.4" cy="125.7" r=".46"/>
<circle cx="119.4" cy="138.4" r=".46"/>
<circle cx="119.4" cy="141" r=".46"/>
<circle cx="119.4" cy="148.6" r=".46"/>
<circle cx="119.4" cy="146.1" r=".46"/>
<circle cx="119.4" cy="143.5" r=".46"/>
<circle cx="119.4" cy="133.4" r=".46"/>
<circle cx="119.4" cy="135.9" r=".46"/>
<circle cx="119.4" cy="123.2" r=".46"/>
<circle cx="119.4" cy="100.3" r=".46"/>
<circle cx="119.4" cy="102.9" r=".46"/>
<circle cx="119.4" cy="118.1" r=".46"/>
<circle cx="119.4" cy="115.6" r=".46"/>
<circle cx="119.4" cy="95.3" r=".46"/>
<circle cx="119.4" cy="113" r=".46"/>
<circle cx="119.4" cy="110.5" r=".46"/>
<circle cx="119.4" cy="108" r=".46"/>
<circle cx="119.4" cy="105.4" r=".46"/>
<circle cx="119.4" cy="97.8" r=".46"/>
<circle cx="119.4" cy="67.3" r=".46"/>
<circle cx="119.4" cy="62.2" r=".46"/>
<circle cx="119.4" cy="47" r=".46"/>
<circle cx="119.4" cy="39.4" r=".46"/>
<circle cx="119.4" cy="41.9" r=".46"/>
<circle cx="119.4" cy="59.7" r=".46"/>
<circle cx="119.4" cy="57.2" r=".46"/>
<circle cx="154.9" cy="135.9" r=".46"/>
<circle cx="154.9" cy="138.4" r=".46"/>
<circle cx="154.9" cy="130.8" r=".46"/>
<circle cx="154.9" cy="128.3" r=".46"/>
<circle cx="154.9" cy="125.7" r=".46"/>
<circle cx="154.9" cy="148.6" r=".46"/>
<circle cx="154.9" cy="151.1" r=".46"/>
<circle cx="154.9" cy="146.1" r=".46"/>
<circle cx="154.9" cy="123.2" r=".46"/>
<circle cx="154.9" cy="120.7" r=".46"/>
<circle cx="154.9" cy="143.5" r=".46"/>
<circle cx="154.9" cy="141" r=".46"/>
<circle cx="154.9" cy="153.7" r=".46"/>
<circle cx="154.9" cy="133.4" r=".46"/>
<circle cx="154.9" cy="52.1" r=".46"/>
<circle cx="154.9" cy="49.5" r=".46"/>
<circle cx="154.9" cy="47" r=".46"/>
<circle cx="154.9" cy="44.5" r=".46"/>
<circle cx="154.9" cy="41.9" r=".46"/>
<circle cx="154.9" cy="36.8" r=".46"/>
<circle cx="154.9" cy="39.4" r=".46"/>
<circle cx="154.9" cy="57.2" r=".46"/>
<circle cx="154.9" cy="54.6" r=".46"/>
<circle cx="154.9" cy="80" r=".46"/>
<circle cx="154.9" cy="77.5" r=".46"/>
<circle cx="154.9" cy="74.9" r=".46"/>
<circle cx="154.9" cy="82.6" r=".46"/>
<circle cx="154.9" cy="85.1" r=".46"/>
<circle cx="154.9" cy="59.7" r=".46"/>
<circle cx="154.9" cy="62.2" r=".46"/>
<circle cx="154.9" cy="72.4" r=".46"/>
<circle cx="154.9" cy="69.9" r=".46"/>
<circle cx="154.9" cy="87.6" r=".46"/>
<circle cx="154.9" cy="90.2" r=".46"/>
<circle cx="154.9" cy="67.3" r=".46"/>
<circle cx="154.9" cy="64.8" r=".46"/>
<circle cx="154.9" cy="105.4" r=".46"/>
<circle cx="154.9" cy="108" r=".46"/>
<circle cx="154.9" cy="102.9" r=".46"/>
<circle cx="154.9" cy="100.3" r=".46"/>
<circle cx="154.9" cy="97.8" r=".46"/>
<circle cx="154.9" cy="110.5" r=".46"/>
<circle cx="154.9" cy="95.3" r=".46"/>
<circle cx="154.9" cy="92.7" r=".46"/>
</g>
<g font-size="2.8" fill="#840000">
<text x="178" y="190.9">Title:</text>
<text x="187.7" y="190.9">RPi</text>
<text x="194.9" y="190.9">CM5</text>
<text x="203.4" y="190.9">BCM2712</text>
<text x="219.7" y="190.9">Core</text>
<text x="228.8" y="190.9">Power</text>
</g>
<g font-size="2.1" fill="#840000">
<text x="178" y="172">License:</text>
<text x="178" y="169">Reverse</text>
<text x="187.9" y="169">engineered</text>
<text x="188.4" y="172">CC BY-SA</text>
<text x="201.3" y="172">4.0</text>
<text x="201.5" y="169">by</text>
<text x="205.3" y="169">Tube</text>
<text x="206.2" y="172">(https://creativecommons.org/licenses/by-sa/4.0/)</text>
<text x="211.7" y="169">Time</text>
<text x="178" y="175">Guaranteed</text>
<text x="191.9" y="175">to</text>
<text x="195.5" y="175">be</text>
<text x="199.4" y="175">inaccurate</text>
<text x="178" y="184">Sheet:</text>
<text x="186.2" y="184">/BCM2712</text>
<text x="199.5" y="184">Core</text>
<text x="205.9" y="184">Power/</text>
<text x="178" y="186.7">File:</text>
<text x="184.1" y="186.7">BCM2712_PWR.kicad_sch</text>
<text x="178" y="196.9">KiCad</text>
<text x="178" y="194.1">Size:</text>
<text x="184.7" y="194.1">A4</text>
<text x="185.7" y="196.9">E.D.A.</text>
<text x="193.3" y="196.9">9.0.1</text>
<text x="200" y="194.1">Date:</text>
<text x="263" y="194.3">Rev:</text>
<text x="263" y="196.9">Id:</text>
<text x="267.1" y="196.9">4/14</text>
</g>
<g font-size="1.8" fill="#840000">
<text x="35" y="11.9">1</text>
<text x="85" y="11.9">2</text>
<text x="135" y="11.9">3</text>
<text x="185" y="11.9">4</text>
<text x="235" y="11.9">5</text>
<text x="285" y="11.9">6</text>
<text x="10.3" y="35.9">A</text>
<text x="285.3" y="35.9">A</text>
<text x="10.3" y="85.9">B</text>
<text x="285.3" y="85.9">B</text>
<text x="10.3" y="135.9">C</text>
<text x="285.3" y="135.9">C</text>
<text x="10.3" y="185.9">D</text>
<text x="285.3" y="185.9">D</text>
<text x="35" y="199.9">1</text>
<text x="85" y="199.9">2</text>
<text x="135" y="199.9">3</text>
<text x="185" y="199.9">4</text>
<text x="235" y="199.9">5</text>
<text x="285" y="199.9">6</text>
</g>
<g font-size="1.8" fill="#006464">
<text x="15.5" y="30.1">VDD_BCM_CORE</text>
<text x="112" y="31.3">VDD_BCM_CORE</text>
<text x="132.6" y="32.6">BCM2712</text>
<text x="135.2" y="30.1">U1C</text>
<text x="147.6" y="30.1">VDD_BCM_CORE</text>
<text x="25.4" y="39">C102</text>
<text x="25.4" y="41.5">10uF</text>
<text x="36.8" y="39">C105</text>
<text x="36.8" y="41.5">10uF</text>
<text x="47" y="39">C106</text>
<text x="47" y="41.5">10uF</text>
<text x="57.2" y="39">C108</text>
<text x="57.2" y="41.5">10uF</text>
<text x="67.3" y="39">C109</text>
<text x="67.3" y="41.5">10uF</text>
<text x="77.5" y="39">C111</text>
<text x="77.5" y="41.5">10uF</text>
<text x="87.6" y="39">C112</text>
<text x="87.6" y="41.5">10uF</text>
<text x="97.8" y="41.5">C115</text>
<text x="98" y="39">10uF</text>
<text x="108" y="39">C114</text>
<text x="108" y="41.5">10uF</text>
<text x="126.2" y="37.7">VDD_CORE</text>
<text x="126.2" y="40.2">VDD_CORE</text>
<text x="138.3" y="37.7">VDD_CORE</text>
<text x="138.3" y="40.2">VDD_CORE</text>
<text x="126.2" y="42.8">VDD_CORE</text>
<text x="126.2" y="45.3">VDD_CORE</text>
<text x="126.2" y="47.9">VDD_CORE</text>
<text x="138.3" y="42.8">VDD_CORE</text>
<text x="138.3" y="45.3">VDD_CORE</text>
<text x="138.3" y="47.9">VDD_CORE</text>
<text x="15.5" y="49.1">VDD_BCM_CORE</text>
<text x="126.2" y="50.4">VDD_CORE</text>
<text x="126.2" y="52.9">VDD_CORE</text>
<text x="138.3" y="50.4">VDD_CORE</text>
<text x="138.3" y="52.9">VDD_CORE</text>
<text x="25.4" y="56.7">C206</text>
<text x="25.4" y="59.3">0.1uF</text>
<text x="35.6" y="56.7">C205</text>
<text x="35.6" y="59.3">0.1uF</text>
<text x="45.7" y="56.7">C204</text>
<text x="45.7" y="59.3">0.1uF</text>
<text x="55.9" y="56.7">C203</text>
<text x="55.9" y="59.3">0.1uF</text>
<text x="67.3" y="56.7">C178</text>
<text x="67.3" y="59.3">0.1uF</text>
<text x="77.5" y="56.7">C177</text>
<text x="77.5" y="59.3">0.1uF</text>
<text x="87.6" y="56.7">C176</text>
<text x="87.6" y="59.3">0.1uF</text>
<text x="97.8" y="56.7">C175</text>
<text x="97.8" y="59.3">0.1uF</text>
<text x="126.2" y="55.5">VDD_CORE</text>
<text x="126.2" y="58">VDD_CORE</text>
<text x="138.3" y="55.5">VDD_CORE</text>
<text x="138.3" y="58">VDD_CORE</text>
<text x="126.2" y="60.6">VDD_CORE</text>
<text x="126.2" y="63.1">VDD_CORE</text>
<text x="126.2" y="65.6">VDD_CORE</text>
<text x="138.3" y="60.6">VDD_CORE</text>
<text x="138.3" y="63.1">VDD_CORE</text>
<text x="138.3" y="65.6">VDD_CORE</text>
<text x="15.5" y="66.9">VDD_BCM_CORE</text>
<text x="126.2" y="68.2">VDD_CORE</text>
<text x="126.2" y="70.7">VDD_CORE</text>
<text x="138.3" y="68.2">VDD_CORE</text>
<text x="138.3" y="70.7">VDD_CORE</text>
<text x="25.4" y="74.5">C198</text>
<text x="25.4" y="77.1">0.1uF</text>
<text x="35.6" y="74.5">C197</text>
<text x="35.6" y="77.1">0.1uF</text>
<text x="45.7" y="74.5">C196</text>
<text x="45.7" y="77.1">0.1uF</text>
<text x="55.9" y="74.5">C195</text>
<text x="55.9" y="77.1">0.1uF</text>
<text x="67.3" y="74.5">C186</text>
<text x="67.3" y="77.1">0.1uF</text>
<text x="77.5" y="74.5">C185</text>
<text x="77.5" y="77.1">0.1uF</text>
<text x="87.6" y="74.5">C184</text>
<text x="87.6" y="77.1">0.1uF</text>
<text x="97.8" y="74.5">C183</text>
<text x="97.8" y="77.1">0.1uF</text>
<text x="126.2" y="73.3">VDD_CORE</text>
<text x="126.2" y="75.8">VDD_CORE</text>
<text x="138.3" y="73.3">VDD_CORE</text>
<text x="138.3" y="75.8">VDD_CORE</text>
<text x="15.5" y="83.4">VDD_BCM_CORE</text>
<text x="126.2" y="78.3">VDD_CORE</text>
<text x="126.2" y="80.9">VDD_CORE</text>
<text x="126.2" y="83.4">VDD_CORE</text>
<text x="138.3" y="78.3">VDD_CORE</text>
<text x="138.3" y="80.9">VDD_CORE</text>
<text x="138.3" y="83.4">VDD_CORE</text>
<text x="126.2" y="86">VDD_CORE</text>
<text x="126.2" y="88.5">VDD_CORE</text>
<text x="138.3" y="86">VDD_CORE</text>
<text x="138.3" y="88.5">VDD_CORE</text>
<text x="25.4" y="91">C190</text>
<text x="25.4" y="93.6">0.1uF</text>
<text x="35.6" y="91">C189</text>
<text x="35.6" y="93.6">0.1uF</text>
<text x="45.7" y="91">C188</text>
<text x="45.7" y="93.6">0.1uF</text>
<text x="55.9" y="91">C187</text>
<text x="55.9" y="93.6">0.1uF</text>
<text x="67.3" y="91">C194</text>
<text x="67.3" y="93.6">0.1uF</text>
<text x="77.5" y="91">C193</text>
<text x="77.5" y="93.6">0.1uF</text>
<text x="87.6" y="91">C192</text>
<text x="87.6" y="93.6">0.1uF</text>
<text x="97.8" y="91">C191</text>
<text x="97.8" y="93.6">0.1uF</text>
<text x="126.2" y="91">VDD_CORE</text>
<text x="126.2" y="93.6">VDD_CORE</text>
<text x="138.3" y="91">VDD_CORE</text>
<text x="138.3" y="93.6">VDD_CORE</text>
<text x="15.5" y="99.9">VDD_BCM_CORE</text>
<text x="126.2" y="96.1">VDD_CORE</text>
<text x="126.2" y="98.7">VDD_CORE</text>
<text x="126.2" y="101.2">VDD_CORE</text>
<text x="138.3" y="96.1">VDD_CORE</text>
<text x="138.3" y="98.7">VDD_CORE</text>
<text x="138.3" y="101.2">VDD_CORE</text>
<text x="25.4" y="107.5">C182</text>
<text x="35.6" y="107.5">C181</text>
<text x="45.7" y="107.5">C180</text>
<text x="55.9" y="107.5">C179</text>
<text x="67.3" y="107.5">C202</text>
<text x="77.5" y="107.5">C201</text>
<text x="87.6" y="107.5">C200</text>
<text x="97.8" y="107.5">C199</text>
<text x="126.2" y="103.7">VDD_CORE</text>
<text x="126.2" y="106.3">VDD_CORE</text>
<text x="138.3" y="103.7">VDD_CORE</text>
<text x="138.3" y="106.3">VDD_CORE</text>
<text x="25.4" y="110.1">0.1uF</text>
<text x="35.6" y="110.1">0.1uF</text>
<text x="45.7" y="110.1">0.1uF</text>
<text x="55.9" y="110.1">0.1uF</text>
<text x="67.3" y="110.1">0.1uF</text>
<text x="77.5" y="110.1">0.1uF</text>
<text x="87.6" y="110.1">0.1uF</text>
<text x="97.8" y="110.1">0.1uF</text>
<text x="126.2" y="108.8">VDD_CORE</text>
<text x="126.2" y="111.4">VDD_CORE</text>
<text x="126.2" y="113.9">VDD_CORE</text>
<text x="138.3" y="108.8">VDD_CORE</text>
<text x="138.3" y="111.4">VDD_CORE</text>
<text x="138.3" y="113.9">VDD_CORE</text>
<text x="126.2" y="116.4">VDD_CORE</text>
<text x="126.2" y="119">VDD_CORE</text>
<text x="138.3" y="116.4">VDD_CORE</text>
<text x="16.2" y="121.5">VDD_0V8_BCM</text>
<text x="126.2" y="121.5">VDD_CORE</text>
<text x="126.2" y="124.1">VDD_CORE</text>
<text x="143" y="121.5">VDD2</text>
<text x="143" y="124.1">VDD2</text>
<text x="25.4" y="130.4">C160</text>
<text x="38.1" y="130.4">C161</text>
<text x="49.5" y="130.4">C162</text>
<text x="59.7" y="130.4">C163</text>
<text x="69.9" y="130.4">C164</text>
<text x="80" y="130.4">C165</text>
<text x="90.2" y="130.4">C166</text>
<text x="126.2" y="126.6">VDD_CORE</text>
<text x="126.2" y="129.1">VDD_CORE</text>
<text x="126.2" y="131.7">VDD_CORE</text>
<text x="143" y="126.6">VDD2</text>
<text x="143" y="129.1">VDD2</text>
<text x="143" y="131.7">VDD2</text>
<text x="25.4" y="132.9">0.1uF</text>
<text x="38.1" y="132.9">1uF</text>
<text x="49.5" y="132.9">1uF</text>
<text x="59.7" y="132.9">0.1uF</text>
<text x="69.9" y="132.9">0.1uF</text>
<text x="80" y="132.9">1uF</text>
<text x="90.2" y="132.9">0.1uF</text>
<text x="126.2" y="134.2">VDD_CORE</text>
<text x="126.2" y="136.8">VDD_CORE</text>
<text x="143" y="134.2">VDD2</text>
<text x="143" y="136.8">VDD2</text>
<text x="16.2" y="141.8">VDD_0V8_BCM</text>
<text x="126.2" y="139.3">VDD_CORE</text>
<text x="126.2" y="141.8">VDD_CORE</text>
<text x="143" y="139.3">VDD2</text>
<text x="143" y="141.8">VDD2</text>
<text x="25.4" y="149.5">C159</text>
<text x="35.6" y="149.4">C158</text>
<text x="47" y="149.5">C103</text>
<text x="57.2" y="149.4">C100</text>
<text x="67.3" y="149.5">C101</text>
<text x="77.5" y="149.5">C99</text>
<text x="126.2" y="144.4">VDD_CORE</text>
<text x="126.2" y="146.9">VDD_CORE</text>
<text x="126.2" y="149.5">VDD_CORE</text>
<text x="143" y="144.4">VDD2</text>
<text x="143" y="146.9">VDD2</text>
<text x="143" y="149.5">VDD2</text>
<text x="25.4" y="152">10nF</text>
<text x="35.6" y="152">0.1uF</text>
<text x="47" y="152">10uF</text>
<text x="57.2" y="152">10uF</text>
<text x="67.3" y="152">10uF</text>
<text x="77.5" y="152">10uF</text>
<text x="126.2" y="152">VDD_CORE</text>
<text x="126.2" y="154.5">VDD_CORE</text>
<text x="143" y="152">VDD2</text>
<text x="143" y="154.5">VDD2</text>
<text x="143" y="157.1">VDD2</text>
</g>
<g font-size="1.8" fill="#a90000">
<text x="121.4" y="39.1">J18</text>
<text x="121.4" y="41.7">J20</text>
<text x="122" y="36.6">J8</text>
<text x="149.3" y="41.7">T11</text>
<text x="149.9" y="36.6">T7</text>
<text x="149.9" y="39.1">T9</text>
<text x="121.2" y="46.7">K11</text>
<text x="121.8" y="44.2">K9</text>
<text x="149.3" y="44.2">T13</text>
<text x="149.3" y="46.7">T15</text>
<text x="121.2" y="49.3">K13</text>
<text x="121.2" y="51.8">K15</text>
<text x="149.3" y="49.3">T17</text>
<text x="149.3" y="51.8">T19</text>
<text x="121.2" y="54.4">K17</text>
<text x="121.2" y="56.9">K19</text>
<text x="122" y="59.4">L8</text>
<text x="149.3" y="54.4">T21</text>
<text x="149.8" y="56.9">U6</text>
<text x="149.8" y="59.4">U8</text>
<text x="121.4" y="62">L10</text>
<text x="121.4" y="64.5">L12</text>
<text x="149.2" y="62">U10</text>
<text x="149.2" y="64.5">U12</text>
<text x="121.4" y="67.1">L14</text>
<text x="121.4" y="69.6">L16</text>
<text x="149.2" y="67.1">U14</text>
<text x="149.2" y="69.6">U16</text>
<text x="121.4" y="72.1">L18</text>
<text x="121.4" y="74.7">L20</text>
<text x="121.8" y="77.2">M7</text>
<text x="149.2" y="72.1">U18</text>
<text x="149.2" y="74.7">U20</text>
<text x="149.9" y="77.2">V7</text>
<text x="121.2" y="82.3">M11</text>
<text x="121.8" y="79.8">M9</text>
<text x="149.3" y="82.3">V11</text>
<text x="149.9" y="79.8">V9</text>
<text x="121.2" y="84.8">M13</text>
<text x="121.2" y="87.4">M15</text>
<text x="121.2" y="89.9">M17</text>
<text x="149.3" y="84.8">V13</text>
<text x="149.3" y="87.4">V15</text>
<text x="149.3" y="89.9">V17</text>
<text x="121.2" y="92.5">M19</text>
<text x="121.2" y="95">M21</text>
<text x="149.3" y="92.5">V19</text>
<text x="149.3" y="95">V21</text>
<text x="121.2" y="100.1">N10</text>
<text x="121.8" y="97.5">N8</text>
<text x="149.7" y="97.5">W6</text>
<text x="149.7" y="100.1">W8</text>
<text x="121.2" y="102.6">N12</text>
<text x="121.2" y="105.2">N14</text>
<text x="121.2" y="107.7">N16</text>
<text x="149.1" y="102.6">W10</text>
<text x="149.1" y="105.2">W12</text>
<text x="149.1" y="107.7">W14</text>
<text x="121.2" y="110.2">N18</text>
<text x="121.2" y="112.8">N20</text>
<text x="149.1" y="110.2">W16</text>
<text x="149.1" y="112.8">W18</text>
<text x="121.8" y="115.3">P7</text>
<text x="121.8" y="117.9">P9</text>
<text x="149.1" y="115.3">W20</text>
<text x="121.2" y="120.4">P11</text>
<text x="121.2" y="122.9">P13</text>
<text x="121.2" y="125.5">P15</text>
<text x="149.2" y="120.4">G10</text>
<text x="149.2" y="122.9">G12</text>
<text x="149.2" y="125.5">G14</text>
<text x="121.2" y="128">P17</text>
<text x="121.2" y="130.6">P19</text>
<text x="149.2" y="128">G16</text>
<text x="149.2" y="130.6">G18</text>
<text x="121.2" y="133.1">P21</text>
<text x="121.8" y="135.6">R6</text>
<text x="149.2" y="133.1">G19</text>
<text x="149.8" y="135.6">H9</text>
<text x="121.2" y="140.7">R10</text>
<text x="121.2" y="143.3">R12</text>
<text x="121.8" y="138.2">R8</text>
<text x="149.2" y="138.2">H11</text>
<text x="149.2" y="140.7">H13</text>
<text x="149.2" y="143.3">H15</text>
<text x="121.2" y="145.8">R14</text>
<text x="121.2" y="148.3">R16</text>
<text x="149.2" y="145.8">H17</text>
<text x="149.3" y="148.3">J10</text>
<text x="121.2" y="150.9">R18</text>
<text x="121.2" y="153.4">R20</text>
<text x="149.3" y="150.9">J12</text>
<text x="149.3" y="153.4">J14</text>
<text x="149.3" y="156">J16</text>
</g>
<text font-size="1.8" fill="#009600" x="154.7" y="113.9">VDD_0V8_BCM</text>
</svg>
